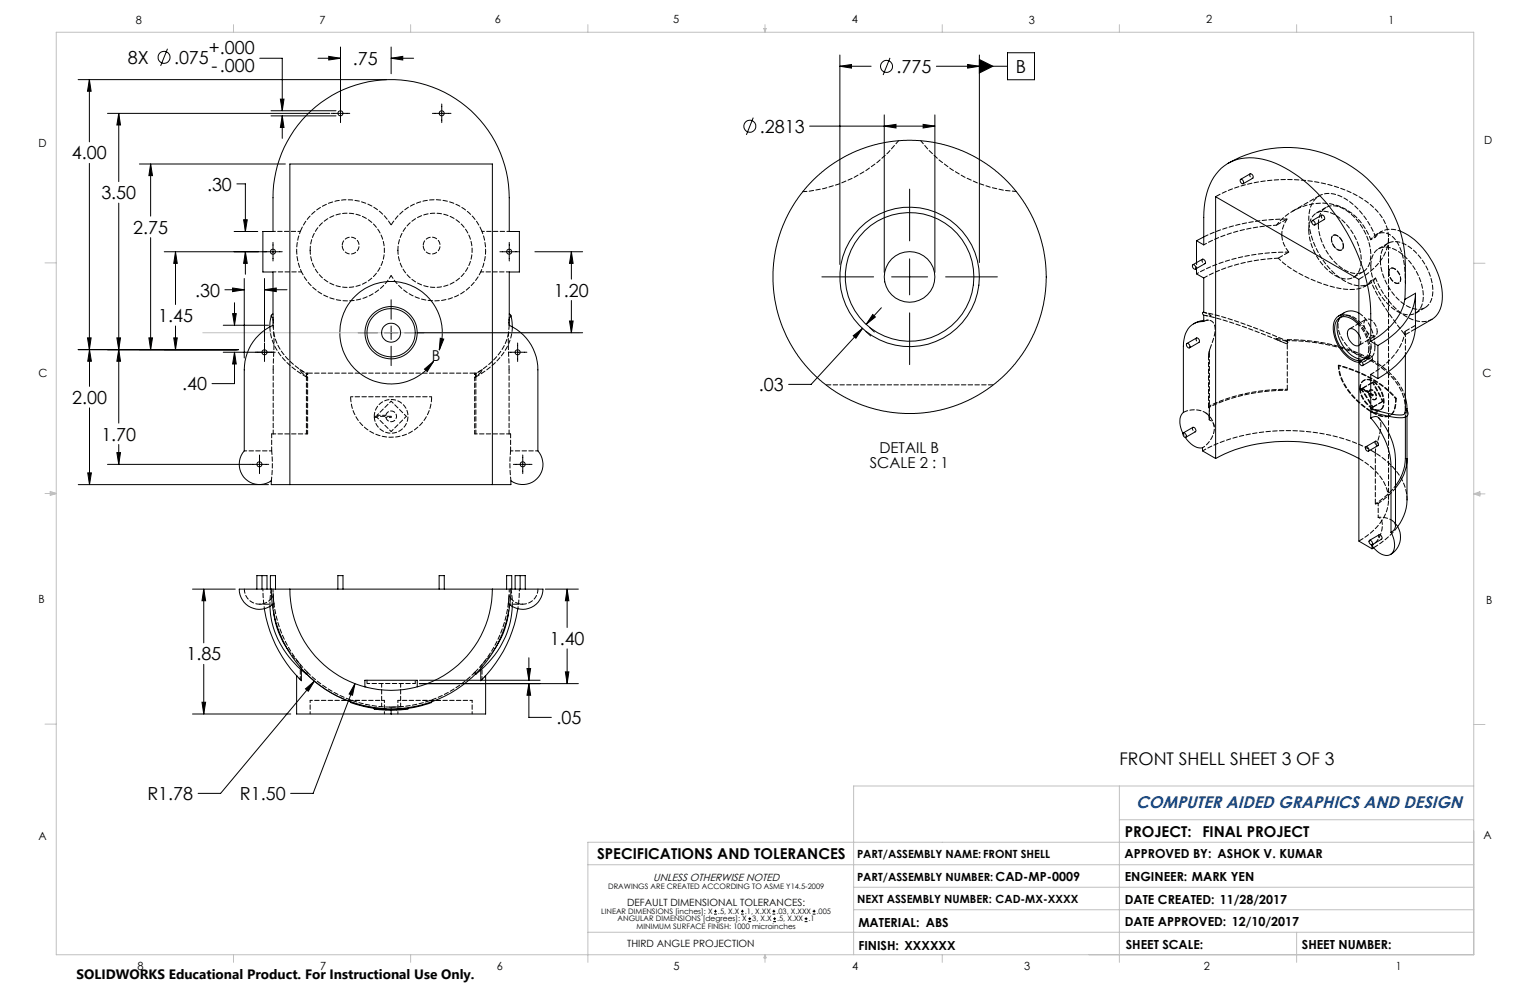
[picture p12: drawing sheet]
<svg xmlns="http://www.w3.org/2000/svg" width="432mm" height="279mm" viewBox="0 0 432 279" stroke-linecap="round" stroke-linejoin="round" font-family="sans-serif">
<g fill="none" stroke="#000" stroke-width=".28">
<path d="M47.3 13.8l-2 4.8M73.3 16.4h6.4v14.9M89.7 16.4h6.4M92.8 15.9l3.3 .5-3.3 .5zM96.1 13.3v21.3M110.4 16.4l3.3-.5v1zM110.4 16.4h6.3M110.4 13.3v7.5M237 18.7h8.9M237 15.5v59.1M237 18.7l3.3-.5v1zM251.2 16.3l-2 4.9"/>
<path d="M273.1 18.2l3.3 .5-3.3 .5zM276.4 16.8l3.8 1.9-3.8 1.9zM276.4 15.5v58.6M284.3 18.7h-20M284.3 14.9h7.7v7.6h-7.7zM22 22.5h87.1M25.2 22.5l.5 3.3h-1zM25.2 22.5v17.5M30.3 32h62.8M33.5 32l.5 3.3h-1zM33.5 32v19.3M76.5 32.7h18.3"/>
<path d="M76.5 31.3h18.3M79.1 28h1.1l-.5 3.3zM79.7 32.7l.5 3.3h-1.1zM79.7 32.7v6.4M93.5 32h5.2M122 32h5.3M124.7 29.4v5.2M212.6 33.2l-2 4.9M228.5 35.6h35.3M249.6 32.4v44.5M249.6 35.6l3.3-.5v1zM260.5 35.1l3.3 .5-3.3 .5z"/>
<path d="M263.8 32.4v44.5M25.2 46.1l.1 62.9M33.5 57.3v62.1M39.3 46.3h41.2M42.5 46.3l.5 3.3h-1zM42.5 46.3v14.7M66.9 51.9h2.4v13.4M256.7 53.4v14.6M346.6 46.1a33.4 33.4 0 0 1 50 28.9l-.1 9.5M350 50.7a.68 .68 0 0 1 .8 .3 .68 .68 0 0 1-.1 .9l-.6-.5zM350.1 50.6l2.7-1.5a.81 .81 0 0 1 .8 1.2l-2.8 1.6M42.5 67.1v31.6"/>
<path d="M46.4 71h33.3M49.5 71l.5 3.3h-1zM49.5 71v14.9M66.1 65.3h6.6M68.8 62h1l-.5 3.3zM68.9 78.6v22.4M69.3 71l.5 3.3h-1zM69.3 71v6.4M74.6 78.6v17.8M77 68.4v5.3M141.1 71h5.2M143.7 68.4v5.3"/>
<path d="M151 71h13.4M161.3 71l.4 3.3h-1zM161.3 71v7.8M232 78.1h14.6M251.6 78.1h10.2M256.7 73.1v10.1M266.9 78.1h14.6M336.7 74.7l2.6-1.5a.83 .83 0 0 1 .8 1.2l-2.7 1.6M336.7 74.7a.75 .75 0 0 1 .7 .5 .75 .75 0 0 1-.2 .8l-.5-.4zM337.7 67.9l2 1.2v-7.8a18.3 18.3 0 0 1 5-13.8 13.2 13.2 0 0 1 12.8-2.3 36.9 36.9 0 0 1 17.6 13 51.8 51.8 0 0 1 11.8 30.3v7.8M337.7 75.8v1.5l2 1.2v9.7M337.7 67.9v6.2"/>
<path d="M339.7 66.9l-2 1M370.3 62.3l2.7-1.6a.83 .83 0 0 1 .7 1.2l-2.6 1.6M370.3 62.3a.73 .73 0 0 1 .8 .4 .73 .73 0 0 1-.2 .8l-.7-.6zM395.2 65.2a21.6 21.6 0 0 1 11.7 16.3 8.5 8.5 0 0 1-2.6 8.5l-4.8 2.8M22 98.7h45.3M24.7 95.4h1l-.5 3.3zM25.3 98.7l.5 3.3h-1zM33 95.4h1l-.5 3.3zM33.5 98.7l.5 3.3h-1zM42 95.4h1l-.5 3.3zM49 95.4h1l-.5 3.3zM49.5 92v6.7"/>
<path d="M63 99.4h14.7M63 91.8h12.8M63.5 81.8h5.4M65.7 81.3l3.2 .5-3.2 .5zM65.7 88.5h1l-.5 3.3zM66.2 99.4l.5 3.3h-1zM66.2 99.4v8.9h-6.4M66.2 85.4v6.4M74.6 96.8v5.2M74.6 81.8l3.4-.5v1zM74.6 81.8h6.4M76.6 89l-.4 3.3"/>
<path d="M101.1 93.9h5.5M108.5 93.9h3.8M110.4 84.6v5.5M110.4 92v3.8M110.4 97.7v5.5M124 98.8a14.5 14.5 0 0 0-15-19.3 14.5 14.5 0 0 0-11.1 21.7 14.5 14.5 0 0 0 24.4 .8M124.2 95.5l1 .2-1.2 3.1zM143.5 99.4h5.2M144.2 89l.4 3.3M146.1 96.8v5.2M160.7 90.6h1l-.4 3.3zM161.3 84.8v9.1"/>
<path d="M164.4 93.9h-50.2M240.8 94.8l2.6-2.1-1.9 2.8zM243.4 92.7l-14.5 15.8h-6.3M244.3 93.5l1.4 1.3M245.4 92.4l1.4 1.3M246.3 88.8l.8 .7-2.7 2zM248.7 86.9l-4.3 4.6M256.7 88.3v14.6M334.9 97a.68 .68 0 0 1 .8 .3 .68 .68 0 0 1-.2 .9l-.5-.4zM335 96.9l2.7-1.5a.81 .81 0 0 1 .7 1.2l-2.7 1.6M339.6 88.1l.1 .1M339.7 90.4l-1.6 .4-1.2 .6"/>
<path d="M339.7 88.2h-.2l-.1 .2 .3 .6v1.7a5.3 5.3 0 0 0-5.5 5.1l-.2 1.9v18.7a5.1 5.1 0 0 0-.2 5.9M378.4 89.5a5 5 0 0 0-.6 5.5 9.5 9.5 0 0 0 5.7 6.3M383.5 88.4a3.9 3.9 0 0 0-4.1-.2l-1.6 1M383.5 91.2a5.6 5.6 0 0 0-5.3-2.2 3.9 3.9 0 0 0-1.9 4.7 10.7 10.7 0 0 0 6.5 8.5l.7 .1M383.5 91.7a5.5 5.5 0 0 0-4.9-2.2 3.5 3.5 0 0 0-1.9 4.3 9.8 9.8 0 0 0 6.4 7.9l.4 .1M383.5 94.4a2.6 2.6 0 0 0-2.7-1.5 3 3 0 0 0 1 4.2l.7 .4h1M386.9 96.3l2 1.2M388.9 97.5v9.4M396.5 84.5a17.9 17.9 0 0 1-9.6 11.8M399.5 82.8v5.5a18.4 18.4 0 0 1-2.1 10.7 23.1 23.1 0 0 1-8.5 7.9M399.5 82.8a15.8 15.8 0 0 1-6.7 12l-3.9 2.7M399.5 82.8l-3 1.7"/>
<path d="M25.3 115.1v21.7M119.8 104.2l2.5-2.2-1.7 2.8zM383.7 102.1a.68 .68 0 0 1 .8 .2 .68 .68 0 0 1-.1 .9l-.6-.4zM383.8 102l2.7-1.6a.81 .81 0 0 1 .7 1.2l-2.7 1.6M386.9 118l.6-.3a1.41 1.41 0 0 1 1.8 .4 19.3 19.3 0 0 1 4.5 11.7v18.7l-.4 1.1-.8 .6M386.9 115.4l.3 .6-.1 .2h-.2v1.8M386.9 118a21.8 21.8 0 0 1 5.7 13.6v18.6M386.9 115.4l.4 .1M387.3 115.5l2.6 .7a11.5 11.5 0 0 0 6.4 .7l.3-1.2M388.9 106.9l-2-1.2v9.7M396.6 115.7l.5 .1M396.6 112.1l.5 3.3"/>
<path d="M396.6 100.2v15.5M396.6 117.7v11.7M396.6 115.4h.5M397.1 115.8l.1 .1a1.31 1.31 0 0 1 0 1.5 1.31 1.31 0 0 1-1.5 .5 25.9 25.9 0 0 1-8.8-1.7M397.1 117.4v23.7a12.5 12.5 0 0 1-2.7 7.5M397.1 115.4v.4M22.1 136.8h53.7M24.8 133.5h1l-.5 3.3zM30.3 131.1h45.5M33 127.7h1l-.5 3.4zM33.5 125.4v5.7M73.2 128.4v5.3"/>
<path d="M81.8 136.8h-5.2v-1.1a5.7 5.7 0 0 1-7.6-.8 5.7 5.7 0 0 1-.1-7.7v-22.8a13.7 13.7 0 0 1 8.1-12.6v-2.2a.48 .48 0 0 1-.4-.5 .48 .48 0 0 1 .4-.4v-11.9h-2.8v-11.5h2.8v-9.5a33.3 33.3 0 0 1 33.4-33.3 33.3 33.3 0 0 1 33.3 33.3v9.5h2.9v11.5h-2.9v11.9a.48 .48 0 0 1 .5 .4 .48 .48 0 0 1-.5 .5v2.2a13.8 13.8 0 0 1 8.1 12.6v22.8a5.7 5.7 0 0 1 0 7.7 5.7 5.7 0 0 1-7.6 .8v1.1h-5.2M81.8 136.8h57.2M81.8 136.8v-90.5h57.2v90.5M144.9 131.1h5.2M147.5 128.4v5.3M334 122.2l2.7-1.6a.83 .83 0 0 1 .7 1.2l-2.7 1.6M334 122.2a.73 .73 0 0 1 .7 .4 .73 .73 0 0 1-.2 .8l-.4-.2-.2-.5zM334.5 123.4a5.4 5.4 0 0 0 4.9 3v.8l3.7 2.2M343.1 129.4a44.9 44.9 0 0 1 30.3-3.8l4.7 1.3 5.4 2.5M343.1 129.4v-73.9l40.4 23.3v73.9l3.7 2.2M385.5 126.1l2.7-1.6a.83 .83 0 0 1 .7 1.3l-2.7 1.5M385.5 126.1a.83 .83 0 0 1 .7 1.2 .81 .81 0 0 1-.7-1.2z"/>
<path d="M396.6 129.4a13 13 0 0 1-2.8 7.7M396.6 129.4h.5a12.9 12.9 0 0 1-3.3 8.4M386.5 152.5l2.7-1.5a.81 .81 0 0 1 .7 1.2l-2.7 1.5M386.5 152.5a.72 .72 0 0 1 .7 .4 .72 .72 0 0 1-.2 .9l-.6-.7zM387.7 154.6l-.5 .3M392.6 150.2a5.2 5.2 0 0 1 .1 6.1 3.1 3.1 0 0 1-4-.7l-1.5-1.6v.9M393.8 147.8a5.8 5.8 0 0 1-1.4 8.7M54.3 166.3h12.1M57.5 166.3l.5 3.2h-1zM57.5 166.3v15.1M73.9 162.5h-1.4v3.8M73.9 162.5h1.5v3.8"/>
<path d="M73.9 162.5v3.8M74.6 171.8a35.9 35.9 0 0 0 10.5 20.3v-3M76.2 171.1a24.9 24.9 0 0 0 10.3 19.2M76.3 166.3v-3.8h1.5v3.8M76.6 166.3h-9a5.7 5.7 0 0 0 3.2 5.1 5.7 5.7 0 0 0 6-.7M76.6 166.3a33.8 33.8 0 0 0 33.8 33.8 33.8 33.8 0 0 0 33.8-33.8M76.6 166.3h67.6M77.3 173a23.3 23.3 0 0 0 4 10.5M81.8 166.3a28.6 28.6 0 0 0 28.6 28.5 28.6 28.6 0 0 0 28.6-28.5M95.4 166.3v-3.8h1.4v3.8M123.9 166.3v-3.8h1.5v3.8M143 166.3v-3.8h1.4v3.8"/>
<path d="M143.5 172.8a22.6 22.6 0 0 1-4 10.5M144.2 166.3h9a5.7 5.7 0 0 1-3.2 5.1 5.8 5.8 0 0 1-6.1-.7M144.6 171.1a25.2 25.2 0 0 1-10.4 19.2M146.2 171.8a36.3 36.3 0 0 1-10.5 20.3v-3M146.8 162.5h1.4v3.8M146.8 162.5h-1.4v3.8M146.8 162.5v3.8M153.9 166.3h9.3M160.1 166.3l.4 3.2h-.9zM160.1 166.3v10.8M57 198.2h1l-.5 3.3zM57.5 187.5v14"/>
<path d="M83.7 190.7v10.8h26.7M86.2 194.4l2.5-2.2-1.7 2.9zM86.4 190.1a34 34 0 0 0 22.7 9.9M88.7 192.2l-26.4 31.7h-6.4M99 198.1v.2a34 34 0 0 0 22.8 0v-.2M100.2 192.9l-.7 3.3-1-.3zM100.2 192.9l-11.8 31h-6.4M103 193.9v-1.9h14.8v1.9M105.6 199.9v.2l.6 .1 3.8 .2 5.1-.3M115.1 199.9v.2M118.3 192.9h44.9M118.4 192h34"/>
<path d="M137.1 190.7v10.8h-26.7M148.7 188.7h1.1l-.5 3.3zM149.3 192.9l.5 3.3h-1.1zM149.3 192.9v9.6h6.3M149.3 185.6v6.4M159.6 189.6h.9l-.4 3.3zM160.1 183.1v9.8M54.3 201.5h27.8M110.4 200.4v1.1M201.5 258h.8M201.5 257.2h.8M201.9 256.8v.8"/>
<path d="M209.1 258h.8M209.1 257.2h.8M209.5 256.8v.8M211.2 259.3h.8M211.6 258.9v.8M218 258h.8M218 257.2h.8M218.2 259.3h.8M218.4 256.8v.8M218.6 258.9v.8M227.1 259.3h.8M227.5 258.9v.8"/>
<path d="M229.3 258h.9M229.3 257.2h.9M229.8 256.8v.8M211.2 260.1h.8M218.2 260.1h.8M227.1 260.1h.8"/>
<circle cx="46.3" cy="16.2" r="1.69"/>
<circle cx="250.2" cy="18.8" r="1.69"/>
<circle cx="96.1" cy="32" r=".72"/>
<circle cx="124.6" cy="32" r=".72"/>
<circle cx="211.6" cy="35.6" r="1.7"/>
<circle cx="77" cy="71" r=".72"/>
<circle cx="143.7" cy="71" r=".72"/>
<circle cx="256.7" cy="78.1" r="18.2"/>
<circle cx="256.7" cy="78.2" r="7.1"/>
<circle cx="256.7" cy="78.2" r="19.7"/>
<circle cx="256.7" cy="78.2" r="38.6"/>
<circle cx="74.6" cy="99.4" r=".71"/>
<circle cx="110.4" cy="93.9" r="6.8"/>
<circle cx="110.4" cy="93.9" r="7.4"/>
<circle cx="110.4" cy="93.9" r="2.69"/>
<circle cx="146.1" cy="99.4" r=".71"/>
<circle cx="73.2" cy="131.1" r=".72"/>
<circle cx="147.5" cy="131" r=".72"/>
</g>
<g fill="none" stroke="#c0c0c0" stroke-width=".28">
<path d="M15.9 9.1h400v260.4h-400zM65.9 6.9v2.2M115.9 6.9v2.2M165.9 6.9v2.2M215.6 8h.6l-.3 1.1zM215.7 8l.2 1.1M215.9 6.9v2.2M216 8l-.1 1.1M265.9 6.9v2.2M315.9 6.9v2.2M365.9 6.9v2.2M12.7 74.2h3.2"/>
<path d="M415.9 74.3h3.2M57.2 93.9h106.3M12.7 139.3h3.2M14.2 139.1l1.7 .2M14.2 138.7l1.7 .6-1.7 .5zM15.9 139.3l-1.7 .3M415.9 139.4h3.2M415.9 139.4l1.8-.6v1.2zM415.9 139.4l1.8 .3M417.7 139.2l-1.8 .2M12.7 204.4h3.2M415.9 204.5h3.2"/>
<path d="M315.9 221.8v49.8M315.9 231.4h100M415.9 221.8h-175v47.7M415.9 237.7h-250v33.9M165.9 244.1h250M240.9 250.4h175M240.9 256.8h175M65.9 269.5v2.1M115.9 269.5v2.1M165.9 263.1h250M215.9 269.5v2.1M215.9 269.5l.3 .8h-.6z"/>
<path d="M265.9 269.5v2.1M365.9 263.1v8.5"/>
</g>
<g fill="#000">
<path d="M276.4 16.8l3.8 1.9-3.8 1.9z"/>
<path d="M24.7 95.4h1l-.5 3.3zM25.2 22.5l.5 3.3h-1zM25.3 98.7l.5 3.3h-1zM24.8 133.5h1l-.5 3.3zM33 127.7h1l-.5 3.4zM33.5 98.7l.5 3.3h-1zM49.5 71l.5 3.3h-1zM49 95.4h1l-.5 3.3zM68.8 62h1l-.5 3.3zM69.3 71l.5 3.3h-1zM42 95.4h1l-.5 3.3zM42.5 46.3l.5 3.3h-1zM160.7 90.6h1l-.4 3.3zM161.3 71l.4 3.3h-1zM79.7 32.7l.5 3.3h-1.1zM79.1 28h1.1l-.5 3.3zM33.5 32l.5 3.3h-1zM33 95.4h1l-.5 3.3zM92.8 15.9l3.3 .5-3.3 .5zM110.4 16.4l3.3-.5v1zM74.6 81.8l3.4-.5v1zM65.7 81.3l3.2 .5-3.2 .5zM66.2 99.4l.5 3.3h-1zM65.7 88.5h1l-.5 3.3zM57.5 166.3l.5 3.2h-1zM57 198.2h1l-.5 3.3zM86.2 194.4l.8 .7 1.7-2.9zM100.2 192.9l-1.7 3 1 .3zM159.6 189.6h.9l-.4 3.3zM160.1 166.3l.4 3.2h-.9zM149.3 192.9l.5 3.3h-1.1zM148.7 188.7h1.1l-.5 3.3zM237 18.7l3.3-.5v1zM273.1 18.2l3.3 .5-3.3 .5zM249.6 35.6l3.3-.5v1zM260.5 35.1l3.3 .5-3.3 .5zM246.3 88.8l.8 .7-2.7 2zM240.8 94.8l2.6-2.1-1.9 2.8z"/>
<path d="M124.2 95.5l1 .2-1.2 3.1zM119.8 104.2l2.5-2.2-1.7 2.8z"/>
</g>
<g fill="none" stroke="#000" stroke-width=".28" stroke-dasharray="1.3 .6" stroke-dashoffset=".1">
<path d="M259.8 39.7a37.2 37.2 0 0 0 27 14.3M226.6 54.1a37.6 37.6 0 0 0 27-14.4M372.3 55.3l-7.5 4.3M87.5 70.6a10.5 10.5 0 0 1 15.4-9.2 10.5 10.5 0 0 1 .9 17.9 10.5 10.5 0 0 1-16.2-7.6l-.1-1.1M112.3 70.6a10.5 10.5 0 0 1 15.4-9.2 10.5 10.5 0 0 1 .9 17.9 10.5 10.5 0 0 1-16.3-7.6v-1.1M339.7 78.4a47 47 0 0 1 21.1-5.5M143.7 91.8a64.6 64.6 0 0 0 0 12.6M77.1 104.4a69.8 69.8 0 0 0 0-12.6M105.6 117.8a4.8 4.8 0 0 0 7.3 3.7 4.8 4.8 0 0 0-.2-8.2 4.8 4.8 0 0 0-7.1 4.2M341.1 100.3l.3-1.6 1.2-3.4a4.3 4.3 0 0 0-.6-4.7 2.06 2.06 0 0 0-2.3 .1M76.7 127.2v-4.7M144.1 122.5v4.7"/>
<path d="M76.6 166.2l-.4 4.9M144.6 171.1l-.4-4.9M113.4 199.4l-3 .2"/>
</g>
<g fill="none" stroke="#000" stroke-width=".28" stroke-dasharray="1.3 .6" stroke-dashoffset=".5">
<path d="M83.7 71a14.3 14.3 0 0 0 1.4 5.7M135.7 76.7a14.3 14.3 0 0 0 1.4-5.7M77.1 89.6l.1 1.6-.1-2.6M143.7 88.6l-.1 2.6 .1-1.6M363.3 96.3a118.6 118.6 0 0 0-23.6-8.2M110.4 113.2l4.3 4.3M114.7 117.5l-4.3 4.3M383.7 109.6l3.6 1.9M384.5 109.6l1.9 .9M386.3 110.6l-2-.9M387.3 108l2.9 5.3M387.5 111.4l-3.6-1.8"/>
<path d="M389.2 118l.4 .9a14 14 0 0 1-1.1 6.7l-.3 1.8M390.3 113.2l-2.8-5.3M77.1 122.5h9.7M143.7 122.5h-9.7M393.9 148.5a3.7 3.7 0 0 0-4.3-2.5h-.6M73.2 170.5h4.1M143.5 170.5h4M103.6 192.9h13.6M103.6 191.9v1M117.2 192.9v-1M106.7 200.2l-1.1-.1"/>
</g>
<g fill="none" stroke="#000" stroke-width=".28" stroke-dasharray="1.3 .6" stroke-dashoffset=".2">
<path d="M388.2 78.5a5.7 5.7 0 0 1-7.5 1.4 21.7 21.7 0 0 1-11.3-19.1 6 6 0 0 1 4.7-6.2 12.1 12.1 0 0 1 9.8 5.1l2.8 3.9 1.5 3.3M396.5 93.5a16.5 16.5 0 0 1-8.3 11.3l-1.3 .9M404.1 90.1a7.3 7.3 0 0 1-7.5-.9 22.3 22.3 0 0 1-8.4-10.7M105.6 117.5h4.8M134.3 106.3v16.2M143.7 104.4v18.1M377.7 103.2a16 16 0 0 0 6.5 11 11.2 11.2 0 0 0 7.2 3.4 3.2 3.2 0 0 0 2.4-3.2l.1-1.9M383.7 109.9a6.9 6.9 0 0 0 5.2 5.9 1.84 1.84 0 0 0 1.6-2.3 6.9 6.9 0 0 0-4.1-6.3 2.2 2.2 0 0 0-2.7 2.4M383.9 109.6a2.35 2.35 0 0 1 1.5-2.5 2.35 2.35 0 0 1 2.7 .8 6.7 6.7 0 0 1 2.1 7.3 1.99 1.99 0 0 1-3-.1 7.6 7.6 0 0 1-3.3-5.3M394 112.4a5.1 5.1 0 0 1-1.9 5 7.5 7.5 0 0 1-6-1.9 19.4 19.4 0 0 1-8.1-10.9l-.1-1.5M76.7 127.2l.2 4.4-.3 4.1M77.1 122.5v-18.1"/>
<path d="M86.5 122.5v-16.2M144.2 135.7l-.3-4.2 .2-4.3M389 142.1l2.4-1.8 2.5-2.6M397.1 141a15.1 15.1 0 0 0-6.8-11.7 45.6 45.6 0 0 0-27.5-7.8 48.7 48.7 0 0 0-23.4 5.7M86.8 189.8a33.3 33.3 0 0 0 47.2 0M96.6 197.7h4.7M107.7 192.9v6.6M113.1 199.5v-6.6M124.2 197.7h-4.8"/>
</g>
<g fill="none" stroke="#000" stroke-width=".28" stroke-dasharray="1.3 .6" stroke-dashoffset=".3">
<path d="M85.1 76.7a14.3 14.3 0 0 0 25.3 1.1M110.4 77.8a14.3 14.3 0 0 0 25.3-1.1M386.9 67.6a14.9 14.9 0 0 0-23.3-7.2l-2.4 2-1 1.2M339.7 88.9l2.1 .2-2.1-.9M386.7 98.6a11.6 11.6 0 0 0-3.2-7.4M387 97.9a10.1 10.1 0 0 0-6.2-8.8l-1-.1-1.4 .5M86.8 106.5v16M108.9 117.2h-2.5M383.9 109.8l.6 .3M384.3 110.2l-.6-.3M134 122.5v-16M342.7 120.3a5.7 5.7 0 0 0-2.3-3.7"/>
<path d="M110.4 200.2v-.6"/>
</g>
<g fill="none" stroke="#000" stroke-width=".28" stroke-dasharray="1.3 .6" stroke-dashoffset=".6">
<path d="M84.8 65.3h-7.7M84.8 65.3a14.3 14.3 0 0 0-1.1 5.7M137.1 71a14.3 14.3 0 0 0-1.1-5.7M143.7 65.3h-7.7M386.9 79.3a63.1 63.1 0 0 0 9.7 15.2l-.1-1M388.2 66.9a5.6 5.6 0 0 1 7-1.7M396.6 79.8a21.2 21.2 0 0 0-2.5-11.8 4.1 4.1 0 0 0-7.2-.4M77.1 92.4l.1-1.3M143.6 91.2l.1 1.2M363.3 96.1a45.7 45.7 0 0 1 26.1 7.3 15.3 15.3 0 0 1 7.2 12M86.8 105.6l-2.3-1.2 2.3 2.1M121.8 112h-22.8"/>
<path d="M134 106.5l1.7-1.5 .5-.6-2.2 1.2M341.1 115a49.1 49.1 0 0 1 22.2-4.9M341.3 118.5v-3.9M341.3 118.5a3.1 3.1 0 0 1 1 4.3l-1.2 2.1-1.7 1.5M383.5 101.3a2.67 2.67 0 0 0 3.4-2.7l.1-.7M386.4 111l1.1 .6M387.3 111.7l-1-.6M396.6 100.2v-5.9M397.1 116.2v1.2M76.7 127.2h-7.7M151.8 127.2h-7.7M388.2 142.2l3.3-2.6 2.4-2.5"/>
<path d="M389 142.1v3.9M393.9 147.8l-1-.9M77.3 173l-.1-4M143.6 169l-.1 3.8M85.1 189.1v-1.2M87.5 197.7v3.8M108.5 197.7h-21M112.3 197.7v3.8M133.2 197.7h-20.9M135.7 187.9v1.2M108.5 201.5v-3.8M133.2 201.5v-3.8"/>
</g>
<g fill="none" stroke="#000" stroke-width=".28" stroke-dasharray="1.3 .6">
<path d="M352.8 49l-.1 .4M374.2 58.6l-2.7 1.5M339.4 73.2l-.2 .3M361.8 66.5a8 8 0 0 0 1.9 4.7M363.2 61.8a7.4 7.4 0 0 0-1.4 4.7M363.7 71.2h-.4M373 60.7l-.1 .3M376.3 66.4h.1M378.6 70.5h.1M382 78.3l2.7-1.6M391.7 68.7l-2.7 1.5M392.4 75.7v.1"/>
<path d="M394.8 79.9h.1M76.2 92.2a16.1 16.1 0 0 0 7.9 12.7l2.5 1.6M337.7 95.4l-.2 .3M363.3 96.4h.1M363.3 96.1v.3M363.3 96.7h.1M363.3 96.1v-.2M363.3 96.7v.4M363.3 96.3v.1M363.3 96.3h.1M363.3 96.3l.1 .4M363.4 96.7l-.1-.4"/>
<path d="M379.5 88.2a5 5 0 0 0-1 6.9 11.2 11.2 0 0 0 7.4 6.1 2.53 2.53 0 0 0 2.1-2.9v-.5M388 97.8a11.3 11.3 0 0 0-4.5-9.4M399.5 88.4l2.7-1.6M86.5 105.8v-.5M86.5 106.3l.1 .1M86.5 106.3l.3 .2M86.5 105.8h.1M86.5 105.8l.1 .6M86.5 105.8l.3-.2M86.5 105.8l.3-.1M86.6 106.4l-.1-.6M86.8 105.6v.1"/>
<path d="M86.8 105.3v.4M86.8 105.3h-.3M108.9 117.8a1.52 1.52 0 0 0 2.3 1 1.52 1.52 0 0 0 0-2.6 1.52 1.52 0 0 0-2.3 1M110.4 117.5v.3M134 105.7v-.4M134 105.7v-.1M134 106.5l.3-.2M134 105.3h.3M134 105.7l.3 .1M134 105.6l.3 .2M134.2 106.5a19.4 19.4 0 0 0 10-11.3l.4-2.9M134.2 106.4l.1-.1"/>
<path d="M134.2 106.4l.1-.6M134.3 105.8l-.1 .6M134.3 105.8h.1M134.3 105.3v.5M341.3 114.6l-.2 .4M341.3 118.5a2.49 2.49 0 0 0-2.3-2.6 6.8 6.8 0 0 0-5 .5M377.9 103.1l-.2 .1M383.5 101.8a2.85 2.85 0 0 0 2.8-3.5M383.9 109.6h-.2M383.9 109.8l-.2 .1M384.5 109.6l-.2 .1M384.5 110.1l-.2 .1"/>
<path d="M385 107.3l-.2 .1M386.4 110.5l-.1 .1M386.4 111l-.1 .1M386.5 100.4l-.1 .3M386.7 110.1h-.1M387.3 111.5v.2M387.5 107.9l-.2 .1M387.5 111.4l-.2 .1M387.5 111.6v-.2M387.5 114.9l-.2 .1M387.5 111.6l-.2 .1M388.1 112.8l.1-.1"/>
<path d="M389.6 115.6h.1M390.3 113.2l-.1 .1M392.2 117.3l.2-.1M394 112.4l-.1 .1M396.6 115.7h.1M396.6 116.3l-.1 .3M396.6 116.3l.5-.1M396.6 112.1a18.9 18.9 0 0 0-9.4-10.5 49 49 0 0 0-23.9-5.7M396.6 115.7l.5 .1M397.1 116.2h.1M397.1 116.2v-.4M397.1 115.8h.1"/>
<path d="M397.2 115.9l-.1 .3M76.7 122.5h.4M143.7 122.5h.4M336.7 120.6l-.2 .3M388.2 124.5l-.1 .3M389.2 150.9l-.1 .4M76.7 168.8a4.3 4.3 0 0 1-4.8 1.5 4.3 4.3 0 0 1-2.9-4.1M151.8 166.2a4.3 4.3 0 0 1-2.9 4.1 4.3 4.3 0 0 1-4.8-1.5M84.5 187.3l-3.2-3.9M86.5 190.2h.1M86.5 190.2v-.1M86.5 190.1l.3-.3"/>
<path d="M86.8 189.8l-.3 .3M86.9 189.8l-.2-.1M96.6 197.7h.1M101.3 197.7h.1M103 193.8h.1M110.4 199.6h-.4M119.4 197.7h.1M124.2 197.7h.1M134 189.8l.3 .3M134.3 190.2h.1M134.3 190.1l-.3-.3M134.3 190.1v.1"/>
<path d="M106.4 200.2v-.2M108.9 200.4v-.2M110.4 200.4v-.2M111.9 200.4v-.2M114.7 200.2v-.2"/>
</g>
<g fill="none" stroke="#000" stroke-width=".28" stroke-dasharray="1.3 .6" stroke-dashoffset="-.1">
<path d="M110.4 63.5a14.3 14.3 0 0 0-13.4-7.1 14.3 14.3 0 0 0-12.2 8.9M136 65.3a14.3 14.3 0 0 0-12.2-8.9 14.3 14.3 0 0 0-13.4 7.1M360.2 63.6l3-1.8M363.2 61.8a54.4 54.4 0 0 0-23.5 5.1M363.7 71.2l-2.9 1.7M369.4 64.9a4.5 4.5 0 0 1 4-5.3 11.2 11.2 0 0 1 8.3 6 12.9 12.9 0 0 1 2 10.5 4.1 4.1 0 0 1-6 2.1 16 16 0 0 1-8.3-13.3M372.1 63.4a4.5 4.5 0 0 1 4-5.3 11.2 11.2 0 0 1 8.3 5.9 12.9 12.9 0 0 1 2 10.6 4.1 4.1 0 0 1-6 2.1 16 16 0 0 1-8.3-13.3M386.9 75a4.5 4.5 0 0 1 4-5.3 11.2 11.2 0 0 1 8.3 6 12.9 12.9 0 0 1 2 10.5 4.1 4.1 0 0 1-6 2.1 16 16 0 0 1-8.3-13.3M389.6 73.5a4.5 4.5 0 0 1 4-5.3 11.2 11.2 0 0 1 8.3 6 12.9 12.9 0 0 1 2 10.5 4.1 4.1 0 0 1-6 2.1 16 16 0 0 1-8.3-13.3M143.5 93.8a17.4 17.4 0 0 1-8.8 11.4M383.5 94.4a2.36 2.36 0 0 1 0 3.1M396.5 93.5l3-1.7"/>
<path d="M396.6 94.5l2.9-1.7M86 105.1a17.5 17.5 0 0 1-8.8-11.3M86.8 105.3h47.2M233.1 108.6h47.2M341.1 115v-14.7M341.3 118.1v-18.7M384.3 109.7l3-1.7M386.3 111.1l.4 1a1.15 1.15 0 0 0 1.5 .5 1.85 1.85 0 0 0-1.6-2.5l-.3 .5M386.4 110.5l.4-.5 .6 .1 .7 .7 .4 1a.68 .68 0 0 1-.1 .7 .68 .68 0 0 1-.8 .2l-.8-.7-.4-1M387.5 114.9l2.8-1.7M387.5 107.9l-3 1.7M390.2 113.3l-2.9 1.7"/>
<path d="M388.2 127.4v14.8M383.5 152.7a14.9 14.9 0 0 0 8.3-10.7 12.5 12.5 0 0 0-6-11.1l-2.3-1.5M387.7 154.6a22.7 22.7 0 0 0 6.8-6M391.9 141v-73.8M77.1 168.1a33.3 33.3 0 0 0 9.7 21.7M143.7 168.1a33.3 33.3 0 0 1-9.7 21.7M139.5 183.3l-3.3 4"/>
</g>
<g fill="none" stroke="#000" stroke-width=".28" stroke-dasharray="1.3 .6" stroke-dashoffset=".4">
<path d="M77.1 76.7h8M135.7 76.7h8M360.2 63.6a46.7 46.7 0 0 0-20.5 5.5M360.8 72.9a35.7 35.7 0 0 0 20.2 8.8 6.6 6.6 0 0 0 5.9-2.4M375.8 67.5a1.06 1.06 0 0 1 .6-1.1 1.06 1.06 0 0 1 1.2 .3 3 3 0 0 1 1.2 3.7 1.82 1.82 0 0 1-2.5-1.1l-.5-1.8M379.1 69.4a3.2 3.2 0 0 0-2.5-3.1 1.59 1.59 0 0 0-.5 2.5 2.37 2.37 0 0 0 2.5 1.8l.4-.4 .1-.8M391.9 76.8a1.06 1.06 0 0 1 .6-1.1 1.06 1.06 0 0 1 1.3 .3 3 3 0 0 1 1.2 3.7 1.82 1.82 0 0 1-2.5-1.1l-.6-1.8M341.3 99.4l.1-.8M378.8 89.3l-.7 .4M385.8 93.6a2.4 2.4 0 0 0 2.2 1.2l.4-.2 .3-1M388.7 93.6a3.6 3.6 0 0 0-2.7-3.6 1.36 1.36 0 0 0-1 1.9l.2 .8M106.4 117.8h-.8"/>
<path d="M384.9 101.4l.7-.3M388.2 142.2l.8-.1M76.7 168.8l.4-.7M77.1 168.1v-.7M77.3 170.5l-.2-4.3M143.7 168.1l.4 .7M143.7 166.2l-.2 4.3M84.8 187.5v4.3M134.2 189.6l-.6 .6M136 191.8v-4.3"/>
</g>
<path d="M96.6 69.3a2.38 2.38 0 0 1 3.4-2.1 2.38 2.38 0 0 1 .4 4 2.38 2.38 0 0 1-3.8-1.4v-.5M119.4 69.3a2.38 2.38 0 0 1 3.5-2.1 2.38 2.38 0 0 1 .4 4 2.38 2.38 0 0 1-3.8-1.4l-.1-.5M383.5 78.8a14.9 14.9 0 0 0 8.3-10.6 12.5 12.5 0 0 0-6-11.2 40.3 40.3 0 0 0-25.9-6.2 40 40 0 0 0-16.8 4.7M363.3 96.4l-3.4-.9 3.4 1.6M363.3 97.1v13M383.5 97.5l4.7-2.7M385.5 90.1l-4.7 2.7M99 112a11.4 11.4 0 0 0 11.4 11.4 11.4 11.4 0 0 0 11.4-11.4" fill="none" stroke="#000" stroke-width=".28" stroke-dasharray="1.3 .6" stroke-dashoffset="-.2"/>
<g fill="none" stroke="#000" stroke-width=".28" stroke-dasharray="1.3 .6" stroke-dashoffset=".7">
<path d="M352.7 49.4l.3 .7 .6 .2M339.2 73.5l.3 .7 .6 .2M363.3 71.2a52.4 52.4 0 0 0-25.6 6.1M372.9 61l.3 .8 .6 .1M337.5 95.7l.4 .7 .5 .2M340.3 89.1a111.2 111.2 0 0 1 21.5 7.4M341.1 90.4h-1.4M106.4 117.2l4-4M110.4 117.8h-1.5M341.3 114.6a50.6 50.6 0 0 1 22-4.7M377.9 103.1a31.6 31.6 0 0 1 16.1 9.3M383.5 102.3a3.1 3.1 0 0 0 3.2-3.7"/>
<path d="M384.5 110.1l3 4.8M386.4 100.7l.3 .7 .5 .2M387.3 115.5l1.4 .8-1.8-.1M387.3 115l-3-4.8M393.9 112.5a31.4 31.4 0 0 0-16.2-9.3M396.6 117.7v-1.4M110.4 121.8l-4-4M333.9 122.3l.6 1.1M336.5 120.9l.3 .7 .6 .2M388.1 124.8l.3 .8 .5 .2M387.2 154a6.8 6.8 0 0 0 2.7-7.1l-.9-.9M389.1 151.3l.3 .7 .5 .2"/>
<path d="M74.6 171.8l-.4-5.6M146.2 171.8l.4-5.6M84.8 191.8l-1.1-1.1M137 190.7l-1 1.1"/>
</g>
<path d="M337.7 75.8v-1.7M388.2 66.9l-1.3 .7M388.2 78.5l-1.3 .8M389.8 65.4l-1.4 .8M385.2 80.8l1.4-.8M386.3 98.3a10.7 10.7 0 0 0-2.8-6.6" fill="none" stroke="#000" stroke-width=".28" stroke-dasharray="1.3 .6" stroke-dashoffset=".8"/>
<path d="M385.2 101.9l1.7-.9" fill="none" stroke="#000" stroke-width=".28" stroke-dasharray="1.3 .6" stroke-dashoffset="1"/>
<g font-size="5.1">
<text x="59" y="15.3">+.000</text>
<text x="36" y="18">8X</text>
<text x="49.1" y="18">.075</text>
<text x="59.7" y="20.2">-.000</text>
<text x="99.6" y="18.3">.75</text>
<text x="253" y="20.6">.775</text>
<text x="286.7" y="20.6">B</text>
<text x="214.4" y="37.5">.2813</text>
<text x="20.3" y="45">4.00</text>
<text x="58.4" y="53.8">.30</text>
<text x="28.6" y="56.2">3.50</text>
<text x="37.6" y="65.9">2.75</text>
<text x="55.1" y="83.7">.30</text>
<text x="156.3" y="83.7">1.20</text>
<text x="44.6" y="90.9">1.45</text>
<text x="20.4" y="114">2.00</text>
<text x="51.4" y="110.2">.40</text>
<text x="214.2" y="110.4">.03</text>
<text x="28.6" y="124.3">1.70</text>
<text x="155.1" y="182">1.40</text>
<text x="52.6" y="186.4">1.85</text>
<text x="157" y="204.3">.05</text>
<text x="41.6" y="225.8">R1.78</text>
<text x="67.7" y="225.8">R1.50</text>
</g>
<text font-size="4.9" x="315.9" y="216">FRONT SHELL SHEET 3 OF 3</text>
<text font-size="4.7" fill="#024da8" x="320.6" y="228">COMPUTER AIDED GRAPHICS AND DESIGN</text>
<g font-size="4.2">
<text x="121.9" y="102">B</text>
<text x="248.2" y="128">DETAIL B</text>
<text x="245.5" y="132.2">SCALE 2 : 1</text>
<text x="317.4" y="236.3">PROJECT:</text>
<text x="339.3" y="236.3">FINAL PROJECT</text>
<text x="168.5" y="242.4">SPECIFICATIONS AND TOLERANCES</text>
</g>
<text font-size="3.8" x="21.6" y="276.3">SOLIDWORKS Educational Product. For Instructional Use Only.</text>
<g font-size="3.5">
<text x="317.4" y="242.2">APPROVED BY: ASHOK V. KUMAR</text>
<text x="317.4" y="248.5">ENGINEER: MARK YEN</text>
<text x="317.4" y="255.3">DATE CREATED: 11/28/2017</text>
<text x="242.3" y="261.6">MATERIAL: ABS</text>
<text x="317.4" y="261.4">DATE APPROVED: 12/10/2017</text>
<text x="242.3" y="268.1">FINISH: XXXXXX</text>
<text x="317.7" y="267.8">SHEET SCALE:</text>
<text x="367.4" y="267.8">SHEET NUMBER:</text>
</g>
<g font-size="3.2">
<text x="38.3" y="6.7">8</text>
<text x="90.2" y="6.7">7</text>
<text x="139.7" y="6.5">6</text>
<text x="190" y="6.5">5</text>
<text x="240.4" y="6.5">4</text>
<text x="290.4" y="6.7">3</text>
<text x="340.4" y="6.5">2</text>
<text x="391.9" y="6.7">1</text>
<text x="10.9" y="41.6">D</text>
<text x="418.9" y="40.7">D</text>
<text x="10.9" y="106.3">C</text>
<text x="418.4" y="106.4">C</text>
<text x="10.8" y="170.2">B</text>
<text x="419.4" y="170.6">B</text>
<text x="10.8" y="237.2">A</text>
<text x="418.6" y="236.8">A</text>
<text x="241.9" y="242.2">PART/ASSEMBLY NAME:FRONT SHELL</text>
<text x="241.9" y="248.5">PART/ASSEMBLY NUMBER: CAD-MP-0009</text>
<text x="241.9" y="254.8">NEXT ASSEMBLY NUMBER: CAD-MX-XXXX</text>
<text x="38.8" y="273.8">8</text>
<text x="90.4" y="273.8">7</text>
<text x="140.2" y="273.8">6</text>
<text x="190.1" y="273.9">5</text>
<text x="240.5" y="273.8">4</text>
<text x="289" y="273.9">3</text>
<text x="339.8" y="273.9">2</text>
<text x="394" y="273.9">1</text>
</g>
<text font-size="2.9" x="184.4" y="248.6">UNLESS OTHERWISE NOTED</text>
<g font-size="2.8">
<text x="177" y="255.7">DEFAULT DIMENSIONAL TOLERANCES:</text>
<text x="177" y="267.1">THIRD ANGLE PROJECTION</text>
</g>
<g font-size="2.1">
<text x="171.6" y="250.9">DRAWINGS ARE CREATED ACCORDING TO ASME Y14.5-2009</text>
<text x="169.7" y="257.9">LINEAR DIMENSIONS [inches]: X</text>
<text x="202.6" y="257.9">.5, X.X</text>
<text x="210.2" y="257.9">.1, X.XX</text>
<text x="219.1" y="257.9">.03, X.XXX</text>
<text x="230.5" y="257.9">.005</text>
<text x="174.3" y="260.1">ANGULAR DIMENSIONS [degrees]: X</text>
<text x="179.7" y="262.2">MINIMUM SURFACE FINISH: 1000 microinches</text>
<text x="212.3" y="260.1">3, X.X</text>
<text x="219.3" y="260.1">.5, X.XX</text>
<text x="228.2" y="260.1">.1</text>
</g>
</svg>
